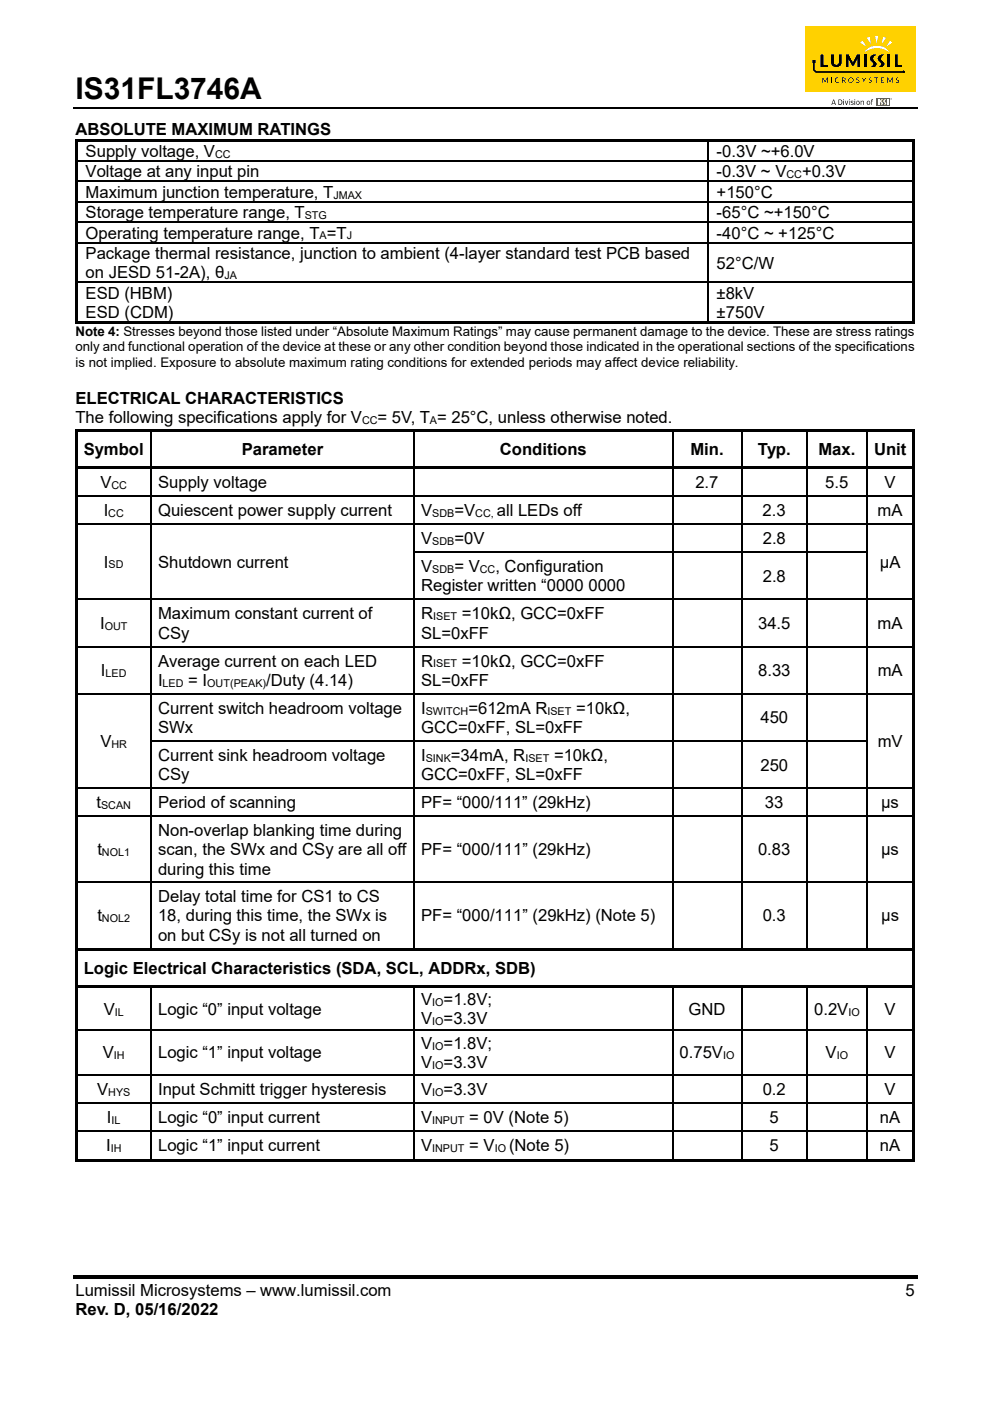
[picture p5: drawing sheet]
<svg xmlns="http://www.w3.org/2000/svg" width="210mm" height="297mm" viewBox="0 0 210 297" stroke-linecap="round" stroke-linejoin="round" font-family="sans-serif">
<path d="M15.5 22.8h179" fill="none" stroke="#000" stroke-width=".34"/>
<path d="M15.5 270.3h179v.8h-179z" fill="#000"/>
<path d="M170.8 5.6h23.5v13.9h-23.5z" fill="#ffd100"/>
<g fill="#000">
<path d="M174.4 16.4h.2l.4 .8 .4-.7 .2-.1v1.2h-.1v-1l-.5 .8-.5-.8-.1 1zM176.3 16.4h.1v1.2h-.1zM177.2 16.7a.46 .46 0 0 1 .7-.1 .45 .45 0 0 0-.6 .1 .45 .45 0 0 0 .1 .6 .45 .45 0 0 0 .6 0 .53 .53 0 0 1-.8 .1 .53 .53 0 0 1 0-.7zM181.7 16.6l.4-.2 .2 .1-.1 .1a.23 .23 0 0 0-.3-.1 .23 .23 0 0 0-.1 .4 .23 .23 0 0 0 .3 0 .35 .35 0 0 1 .1 .6 .35 .35 0 0 1-.6-.2h.1a.25 .25 0 0 0 .3 .2 .25 .25 0 0 0 .1-.4 .25 .25 0 0 0-.3-.1l-.2-.1zM182.8 16.4l.2 .1 .2 .5 .3-.5 .3-.1-.5 .7v.5h-.1v-.5zM184.3 16.6l.4-.2 .2 .1-.1 .1a.23 .23 0 0 0-.3-.1 .23 .23 0 0 0-.1 .3 .23 .23 0 0 0 .3 .1 .34 .34 0 0 1 .1 .6 .34 .34 0 0 1-.6-.2h.1a.25 .25 0 0 0 .3 .2 .25 .25 0 0 0 .1-.4 .25 .25 0 0 0-.3-.1l-.2-.1zM185.4 16.4h.9v.2h-.4v1h-.1v-1h-.4zM186.9 16.4h.7v.2h-.6v.3h.5l-.5 .1v.4h.6v.2h-.7zM188.2 16.4h.1l.5 .8 .4-.8h.2v1.2l-.1-1-.5 .8-.5-.8v1h-.1zM190.1 16.6l.4-.2 .2 .1-.1 .1a.24 .24 0 0 0-.3 0 .24 .24 0 0 0-.1 .3 .24 .24 0 0 0 .3 .1 .34 .34 0 0 1 0 .5 .34 .34 0 0 1-.5-.2h.1a.24 .24 0 0 0 .3 .1 .24 .24 0 0 0 .1-.3 .24 .24 0 0 0-.3-.1l-.2-.2z"/>
<path d="M178.6 16.4h.3a.34 .34 0 0 1 .4 .3 .34 .34 0 0 1-.2 .4l.4 .5h-.2l-.4-.5h-.1v.5h-.2zM178.8 16.6v.4l.3-.1a.21 .21 0 0 0 .1-.2 .21 .21 0 0 0-.3-.1z"/>
<path d="M179.9 17a.6 .6 0 0 1 1.2 0 .6 .6 0 0 1-1.2 0zM180 17a.45 .45 0 0 0 .9 0 .45 .45 0 0 0-.9 0z"/>
</g>
<path d="M188.9 21a.16 .16 0 0 1 .3 0 .16 .16 0 0 1-.3 0zM188.9 21a.15 .15 0 0 0 .3 0 .15 .15 0 0 0-.3 0zM189 20.9l.1 .2h-.1zM189 20.9l.1 .1z" fill="#010101"/>
<path d="M185.9 20.8h2.8v1.7h-2.8z" fill="#c42032"/>
<g fill="#fff">
<path d="M186.2 21.1h.3v1.1h-.3z"/>
<path d="M186.8 21.2l.5-.1a.4 .4 0 0 0-.3 .4 .4 .4 0 0 0 .3 .4l-.2 .3h-.4l.2-.2v-.3a.32 .32 0 0 1-.3-.2 .32 .32 0 0 1 .2-.3z"/>
<path d="M187.4 21.3l.6-.2a.47 .47 0 0 0-.3 .4 .47 .47 0 0 0 .3 .4l-.2 .3h-.4l.3-.3-.3-.4z"/>
<path d="M188.2 21.1h.3v1.1h-.3z"/>
</g>
<path d="M174 11.5h.6v2.2h1v.5h-1.6zM176.3 11.5h.6v1.4a.54 .54 0 0 0 .4 .8 .54 .54 0 0 0 .6-.6v-1.6h.6v1a1.29 1.29 0 0 1-.9 1.7 1.03 1.03 0 0 1-1.3-1.1zM179.4 11.5l.7 .1 .8 1.7 .9-1.7 .6-.1v2.7h-.5v-1.8l-.7 1.4-.3 .1h-.2l-.8-1.5 .1 1.8h-.6zM183.3 11.5h.6v2.7h-.6zM184.8 11.8a1 1 0 0 1 1.1-.3v.1a.78 .78 0 0 0-.7 .7 .78 .78 0 0 0 .5 .8 .61 .61 0 0 1-.2 1.1h-.9a.61 .61 0 0 0 .6-.5 .61 .61 0 0 0-.4-.7 .73 .73 0 0 1 0-1.2zM186.5 11.8a.91 .91 0 0 1 1.1-.2 .77 .77 0 0 0-.7 .7 .77 .77 0 0 0 .5 .8 .61 .61 0 0 1-.2 1.1h-.9a.61 .61 0 0 0 .6-.5 .61 .61 0 0 0-.4-.7 .73 .73 0 0 1 0-1.2zM188.2 11.5h.6v2.7h-.6zM189.8 11.5h.6v2.2h1v.5h-1.6z" fill="#000"/>
<g fill="#fff">
<path d="M183.5 10.7a3.3 3.3 0 0 1 5.2 .3 4.6 4.6 0 0 0-5.4 0z"/>
<path d="M183.8 8l.7-.2 .2 1.6z"/>
<path d="M187.3 7.8l.6 .2-.9 1.4z"/>
<path d="M185.6 7.6h.7l-.4 1.6z"/>
<path d="M182.4 9l.6-.4 .8 1.3z"/>
<path d="M188.8 8.6l.5 .4-1.3 .9z"/>
</g>
<g fill="#000">
<path d="M172.3 12.7h.7v.7h-.2v1.4l.3 .3h18.4a.31 .31 0 0 1 .4 0 .31 .31 0 0 1-.1 .5 .31 .31 0 0 1-.4-.2h-18.4l-.6-.5zM16 29.5h.5v.5h-.5zM16 29.5h178v.5h-178zM16 30h.5v4h-.5zM16 34h.5v.3h-.5zM16 34.3h.5v4.1h-.5zM16 38.4h.5v.2h-.5zM150 34h.2v.3h-.2zM150 38.4h.2v.2h-.2zM179.2 21.4h.1l.3 .7 .2-.7h.1l-.3 .8h-.1zM180.5 21.5l.5-.1-.4 .2 .5 .4-.2 .2-.5-.1h.5v-.2a.34 .34 0 0 1-.4-.4zM182.6 21.4l.1 .1 .3-.1 .2 .1v.7h-.1l-.1-.7-.3 .1-.1 .6z"/>
<path d="M184.9 21.1h.3l-.3 .2 .2 .1-.2 .1v.7l-.2-.7zM193.5 29.5h.5v.5h-.5zM193.5 30h.5v4h-.5zM193.5 34h.5v.3h-.5zM193.5 34.3h.5v4.1h-.5zM193.5 38.4h.5v.2h-.5zM16 38.6h.5v4.1h-.5zM16 42.7h.5v.3h-.5zM16 43h.5v4h-.5zM16 47h.5v.3h-.5zM16 47.3h.5v4h-.5zM16 51.3h.5v.3h-.5z"/>
<path d="M16 51.6h.5v8.1h-.5zM16 59.7h.5v.3h-.5zM150 42.7h.2v.3h-.2zM150 47h.2v.3h-.2zM150 51.3h.2v.3h-.2zM150 59.7h.2v.3h-.2zM193.5 38.6h.5v4.1h-.5zM193.5 42.7h.5v.3h-.5zM193.5 43h.5v4h-.5zM193.5 47h.5v.3h-.5zM193.5 47.3h.5v4h-.5zM193.5 51.3h.5v.3h-.5z"/>
<path d="M193.5 51.6h.5v8.1h-.5zM193.5 59.7h.5v.3h-.5zM16 60h.5v8.6h-.5zM16 68.1h134v.5h-134zM150 68.1h43.5v.5h-43.5zM193.5 60h.5v8.6h-.5zM193.5 68.1h.5v.5h-.5zM16 90.9h.5v.6h-.5zM16 90.9h178v.6h-178zM16 91.5h.5v7.5h-.5zM16 99h178v.5h-178zM193.5 90.9h.5v.6h-.5z"/>
<path d="M193.5 91.5h.5v7.5h-.5zM16 99.5h.5v5.4h-.5zM16 104.9h.5v.3h-.5zM16 105.2h.5v5.7h-.5zM16 110.9h.5v.3h-.5zM16 111.2h.5v5.7h-.5zM16 116.9h.5v.3h-.5zM31.9 104.9h.3v.3h-.3zM31.9 110.9h.3v.3h-.3zM31.9 116.9h.3v.3h-.3zM87.7 104.9h.2v.3h-.2zM87.7 110.9h.2v.3h-.2z"/>
<path d="M87.7 116.9h.2v.3h-.2zM142.5 104.9h.3v.3h-.3zM142.5 110.9h.3v.3h-.3zM142.5 116.9h.3v.3h-.3zM157.2 104.9h.2v.3h-.2zM157.2 110.9h.2v.3h-.2zM157.2 116.9h.2v.3h-.2zM171 104.9h.3v.3h-.3zM171 110.9h.3v.3h-.3zM171 116.9h.3v.3h-.3zM183.7 104.9h.3v.3h-.3zM183.7 110.9h.3v.3h-.3z"/>
<path d="M183.7 116.9h.3v.3h-.3zM193.5 99.5h.5v5.4h-.5zM193.5 104.9h.5v.3h-.5zM193.5 105.2h.5v5.7h-.5zM193.5 110.9h.5v.3h-.5zM193.5 111.2h.5v5.7h-.5zM193.5 116.9h.5v.3h-.5zM16 117.2h.5v9.7h-.5zM16 126.9h.5v.3h-.5zM16 127.2h.5v9.7h-.5zM16 136.9h.5v.3h-.5zM31.9 126.9h.3v.3h-.3z"/>
<path d="M31.9 136.9h.3v.3h-.3zM87.7 126.9h.2v.3h-.2zM87.7 136.9h.2v.3h-.2zM142.5 126.9h.3v.3h-.3zM142.5 136.9h.3v.3h-.3zM157.2 126.9h.2v.3h-.2zM157.2 136.9h.2v.3h-.2zM171 126.9h.3v.3h-.3zM171 136.9h.3v.3h-.3zM183.7 126.9h.3v.3h-.3zM183.7 136.9h.3v.3h-.3zM193.5 117.2h.5v9.7h-.5z"/>
<path d="M193.5 126.9h.5v.3h-.5zM193.5 127.2h.5v9.7h-.5zM193.5 136.9h.5v.3h-.5zM16 137.2h.5v9.7h-.5zM16 146.9h.5v.3h-.5zM16 147.2h.5v9.8h-.5zM16 157h.5v.2h-.5zM31.9 146.9h.3v.3h-.3zM31.9 157h.3v.2h-.3zM87.7 146.9h.2v.3h-.2zM87.7 157h.2v.2h-.2zM142.5 146.9h.3v.3h-.3z"/>
<path d="M142.5 157h.3v.2h-.3zM157.2 146.9h.2v.3h-.2zM157.2 157h.2v.2h-.2zM171 146.9h.3v.3h-.3zM171 157h.3v.2h-.3zM183.7 146.9h.3v.3h-.3zM183.7 157h.3v.2h-.3zM193.5 137.2h.5v9.7h-.5zM193.5 146.9h.5v.3h-.5zM193.5 147.2h.5v9.8h-.5zM193.5 157h.5v.2h-.5zM16 157.2h.5v9.7h-.5z"/>
<path d="M16 166.9h.5v.3h-.5zM16 167.2h.5v5.8h-.5zM16 173h.5v.2h-.5zM31.9 166.9h.3v.3h-.3zM31.9 173h.3v.2h-.3zM87.7 166.9h.2v.3h-.2zM87.7 173h.2v.2h-.2zM142.5 166.9h.3v.3h-.3zM142.5 173h.3v.2h-.3zM157.2 166.9h.2v.3h-.2zM157.2 173h.2v.2h-.2zM171 166.9h.3v.3h-.3z"/>
<path d="M171 173h.3v.2h-.3zM183.7 166.9h.3v.3h-.3zM183.7 173h.3v.2h-.3zM193.5 157.2h.5v9.7h-.5zM193.5 166.9h.5v.3h-.5zM193.5 167.2h.5v5.8h-.5zM193.5 173h.5v.2h-.5zM16 173.2h.5v13.7h-.5zM16 186.9h.5v.3h-.5zM31.9 186.9h.3v.3h-.3zM87.7 186.9h.2v.3h-.2zM142.5 186.9h.3v.3h-.3z"/>
<path d="M157.2 186.9h.2v.3h-.2zM171 186.9h.3v.3h-.3zM183.7 186.9h.3v.3h-.3zM193.5 173.2h.5v13.7h-.5zM193.5 186.9h.5v.3h-.5zM16 187.2h.5v13.8h-.5zM16 201h178v.5h-178zM16 201.5h.5v7.5h-.5zM16 209h178v.5h-178zM16 209.5h.5v8.7h-.5zM16 218.2h.5v.3h-.5zM31.9 218.2h.3v.3h-.3z"/>
<path d="M87.7 218.2h.2v.3h-.2zM142.5 218.2h.3v.3h-.3zM157.2 218.2h.2v.3h-.2zM171 218.2h.3v.3h-.3zM183.7 218.2h.3v.3h-.3zM193.5 187.2h.5v13.8h-.5zM193.5 201.5h.5v7.5h-.5zM193.5 209.5h.5v8.7h-.5zM193.5 218.2h.5v.3h-.5zM16 218.5h.5v9.2h-.5zM16 227.7h.5v.3h-.5zM16 228h.5v5.7h-.5z"/>
<path d="M16 233.7h.5v.3h-.5zM16 234h.5v5.7h-.5zM16 239.7h.5v.3h-.5zM31.9 227.7h.3v.3h-.3zM31.9 233.7h.3v.3h-.3zM31.9 239.7h.3v.3h-.3zM87.7 227.7h.2v.3h-.2zM87.7 233.7h.2v.3h-.2zM87.7 239.7h.2v.3h-.2zM142.5 227.7h.3v.3h-.3zM142.5 233.7h.3v.3h-.3zM142.5 239.7h.3v.3h-.3z"/>
<path d="M157.2 227.7h.2v.3h-.2zM157.2 233.7h.2v.3h-.2zM157.2 239.7h.2v.3h-.2zM171 227.7h.3v.3h-.3zM171 233.7h.3v.3h-.3zM171 239.7h.3v.3h-.3zM183.7 227.7h.3v.3h-.3zM183.7 233.7h.3v.3h-.3zM183.7 239.7h.3v.3h-.3zM193.5 218.5h.5v9.2h-.5zM193.5 227.7h.5v.3h-.5zM193.5 228h.5v5.7h-.5z"/>
<path d="M193.5 233.7h.5v.3h-.5zM193.5 234h.5v5.7h-.5zM193.5 239.7h.5v.3h-.5zM16 240h.5v6.2h-.5zM16 245.7h15.9v.5h-15.9zM31.9 245.7h55.8v.5h-55.8zM87.7 245.7h54.8v.5h-54.8zM142.5 245.7h14.7v.5h-14.7zM157.2 245.7h13.8v.5h-13.8zM171 245.7h12.7v.5h-12.7zM183.7 245.7h9.8v.5h-9.8zM193.5 240h.5v6.2h-.5z"/>
<path d="M193.5 245.7h.5v.5h-.5z"/>
<path d="M176.7 21.1h.2l.4 1.1h-.2l-.1-.3h-.4l-.1 .3h-.2zM176.8 21.2l-.2 .6h.4z"/>
<path d="M177.8 21.1a.61 .61 0 0 1 .9 .6 .61 .61 0 0 1-.9 .5zM178 21.2v.9h.1a.45 .45 0 0 0 .4-.5 .45 .45 0 0 0-.5-.4z"/>
<path d="M178.9 21.1l.1 .1zM178.9 21.4h.1v.8h-.1z"/>
<path d="M180.1 21.1l.2 .1zM180.1 21.4l.1 .8z"/>
<path d="M181.2 21.1l.2 .1zM181.2 21.4h.2v.8h-.2z"/>
<path d="M181.6 21.8a.41 .41 0 0 1 .8 0 .41 .41 0 0 1-.8 0zM181.6 21.8a.35 .35 0 0 0 .7 0 .35 .35 0 0 0-.7 0z"/>
<path d="M183.8 21.8a.42 .42 0 0 1 .8 0 .42 .42 0 0 1-.8 0zM183.9 21.8a.3 .3 0 0 0 .6 0 .3 .3 0 0 0-.6 0z"/>
</g>
<g fill="none" stroke="#000" stroke-width=".25">
<path d="M16.5 34.2h133.5M16.5 38.5h133.5M150.1 30v4M150.1 34.3v4.1M150.1 38.6v4.1M150.2 34.2h43.3M150.2 38.5h43.3M16.5 42.8h133.5M16.5 47.1h133.5M16.5 51.5h133.5M16.5 59.8h133.5M150.1 43v4"/>
<path d="M150.1 47.3v4M150.1 51.6v8.1M150.1 60v8.1M150.2 42.8h43.3M150.2 47.1h43.3M150.2 51.5h43.3M150.2 59.8h43.3M32 91.5v7.5M32 99.5v5.4M87.8 91.5v7.5M87.8 99.5v5.4M142.6 91.5v7.5"/>
<path d="M142.6 99.5v5.4M157.3 91.5v7.5M157.3 99.5v5.4M171.2 91.5v7.5M171.2 99.5v5.4M183.9 91.5v7.5M183.9 99.5v5.4M16.5 105.1h15.4M16.5 111.1h15.4M32 105.2v5.7M32 111.2v5.7M32 117.2v9.7"/>
<path d="M32.2 105.1h55.5M32.2 111.1h55.5M87.8 105.2v5.7M87.8 111.2v5.7M87.8 117.2v9.7M87.9 105.1h54.6M87.9 111.1h54.6M87.9 117.1h54.6M142.6 105.2v5.7M142.6 111.2v5.7M142.6 117.2v9.7M142.8 105.1h14.4"/>
<path d="M142.8 111.1h14.4M142.8 117.1h14.4M157.3 105.2v5.7M157.3 111.2v5.7M157.3 117.2v9.7M157.4 105.1h13.6M157.4 111.1h13.6M157.4 117.1h13.6M171.2 105.2v5.7M171.2 111.2v5.7M171.2 117.2v9.7M171.3 105.1h12.4"/>
<path d="M171.3 111.1h12.4M171.3 117.1h12.4M183.9 105.2v5.7M183.9 111.2v5.7M183.9 117.2v9.7M184 105.1h9.5M184 111.1h9.5M16.5 127.1h15.4M16.5 137.1h15.4M32 127.2v9.7M32 137.2v9.7M32.2 127.1h55.5"/>
<path d="M32.2 137.1h55.5M87.8 127.2v9.7M87.8 137.2v9.7M87.9 127.1h54.6M87.9 137.1h54.6M142.6 127.2v9.7M142.6 137.2v9.7M142.8 127.1h14.4M142.8 137.1h14.4M157.3 127.2v9.7M157.3 137.2v9.7M157.4 127.1h13.6"/>
<path d="M157.4 137.1h13.6M171.2 127.2v9.7M171.2 137.2v9.7M171.3 127.1h12.4M171.3 137.1h12.4M183.9 127.2v9.7M183.9 137.2v9.7M184 127.1h9.5M184 137.1h9.5M16.5 147.1h15.4M32 147.2v9.8M32 157.2v9.7"/>
<path d="M32.2 147.1h55.5M32.2 157.1h55.5M87.8 147.2v9.8M87.8 157.2v9.7M87.9 147.1h54.6M87.9 157.1h54.6M142.6 147.2v9.8M142.6 157.2v9.7M142.8 147.1h14.4M142.8 157.1h14.4M157.3 147.2v9.8M157.3 157.2v9.7"/>
<path d="M157.4 147.1h13.6M157.4 157.1h13.6M171.2 147.2v9.8M171.2 157.2v9.7M171.3 147.1h12.4M171.3 157.1h12.4M183.9 147.2v9.8M183.9 157.2v9.7M184 147.1h9.5M16.5 167.1h15.4M16.5 173.1h15.4M32 167.2v5.8"/>
<path d="M32 173.2v13.7M32.2 167.1h55.5M32.2 173.1h55.5M87.8 167.2v5.8M87.8 173.2v13.7M87.9 167.1h54.6M87.9 173.1h54.6M142.6 167.2v5.8M142.6 173.2v13.7M142.8 167.1h14.4M142.8 173.1h14.4M157.3 167.2v5.8"/>
<path d="M157.3 173.2v13.7M157.4 167.1h13.6M157.4 173.1h13.6M171.2 167.2v5.8M171.2 173.2v13.7M171.3 167.1h12.4M171.3 173.1h12.4M183.9 167.2v5.8M183.9 173.2v13.7M184 167.1h9.5M184 173.1h9.5M16.5 187.1h15.4"/>
<path d="M32 187.2v13.8M32.2 187.1h55.5M87.8 187.2v13.8M87.9 187.1h54.6M142.6 187.2v13.8M142.8 187.1h14.4M157.3 187.2v13.8M157.4 187.1h13.6M171.2 187.2v13.8M171.3 187.1h12.4M183.9 187.2v13.8M184 187.1h9.5"/>
<path d="M16.5 218.4h15.4M32 209.5v8.7M32 218.5v9.2M32.2 218.4h55.5M87.8 209.5v8.7M87.8 218.5v9.2M87.9 218.4h54.6M142.6 209.5v8.7M142.6 218.5v9.2M142.8 218.4h14.4M157.3 209.5v8.7M157.3 218.5v9.2"/>
<path d="M157.4 218.4h13.6M171.2 209.5v8.7M171.2 218.5v9.2M171.3 218.4h12.4M183.9 209.5v8.7M183.9 218.5v9.2M184 218.4h9.5M16.5 227.8h15.4M16.5 233.8h15.4M16.5 239.8h15.4M32 228v5.7M32 234v5.7"/>
<path d="M32 240v5.7M32.2 227.8h55.5M32.2 233.8h55.5M32.2 239.8h55.5M87.8 228v5.7M87.8 234v5.7M87.8 240v5.7M87.9 227.8h54.6M87.9 233.8h54.6M87.9 239.8h54.6M142.6 228v5.7M142.6 234v5.7"/>
<path d="M142.6 240v5.7M142.8 227.8h14.4M142.8 233.8h14.4M142.8 239.8h14.4M157.3 228v5.7M157.3 234v5.7M157.3 240v5.7M157.4 227.8h13.6M157.4 233.8h13.6M157.4 239.8h13.6M171.2 228v5.7M171.2 234v5.7"/>
<path d="M171.2 240v5.7M171.3 227.8h12.4M171.3 233.8h12.4M171.3 239.8h12.4M183.9 228v5.7M183.9 234v5.7M183.9 240v5.7M184 227.8h9.5M184 233.8h9.5M184 239.8h9.5"/>
</g>
<text font-size="6.3" x="16" y="21">IS31FL3746A</text>
<g font-size="3.5">
<text x="16" y="28.7">ABSOLUTE MAXIMUM RATINGS</text>
<text x="18.2" y="33.3">Supply voltage, V</text>
<text x="152" y="33.3">-0.3V ~+6.0V</text>
<text x="18.2" y="37.6">Voltage at any input pin</text>
<text x="18.2" y="42">Maximum junction temperature, T</text>
<text x="152" y="37.6">-0.3V ~ V</text>
<text x="152" y="42">+150°C</text>
<text x="170.1" y="37.6">+0.3V</text>
<text x="18.2" y="46.3">Storage temperature range, T</text>
<text x="152" y="46.3">-65°C ~+150°C</text>
<text x="18.2" y="50.6">Operating temperature range, T =T</text>
<text x="152" y="50.6">-40°C ~ +125°C</text>
<text x="18.2" y="54.9">Package thermal resistance, junction to ambient (4-layer standard test PCB based</text>
<text x="18.2" y="59">on JESD 51-2A), θ</text>
<text x="152" y="56.9">52°C/W</text>
<text x="18.2" y="63.3">ESD (HBM)</text>
<text x="152" y="63.3">±8kV</text>
<text x="18.2" y="67.4">ESD (CDM)</text>
<text x="152" y="67.4">±750V</text>
<text x="16" y="85.7">ELECTRICAL CHARACTERISTICS</text>
<text x="16" y="89.8">The following specifications apply for V</text>
<text x="80.1" y="89.8">= 5V, T = 25°C, unless otherwise noted.</text>
<text x="17.8" y="96.5">Symbol</text>
<text x="51.3" y="96.5">Parameter</text>
<text x="106" y="96.5">Conditions</text>
<text x="146.4" y="96.5">Min.</text>
<text x="160.8" y="96.5">Typ.</text>
<text x="173.6" y="96.5">Max.</text>
<text x="185.4" y="96.5">Unit</text>
<text x="21.3" y="103.5">V</text>
<text x="33.5" y="103.5">Supply voltage</text>
<text x="147.5" y="103.5">2.7</text>
<text x="175" y="103.5">5.5</text>
<text x="187.6" y="103.5">V</text>
<text x="22" y="109.4">I</text>
<text x="33.5" y="109.4">Quiescent power supply current</text>
<text x="89.3" y="109.4">V</text>
<text x="96.4" y="109.4">=V</text>
<text x="105.4" y="109.4">all LEDs off</text>
<text x="161.8" y="109.4">2.3</text>
<text x="186.1" y="109.4">mA</text>
<text x="89.3" y="115.4">V</text>
<text x="96.4" y="115.4">=0V</text>
<text x="161.8" y="115.4">2.8</text>
<text x="22.1" y="120.4">I</text>
<text x="33.5" y="120.4">Shutdown current</text>
<text x="89.3" y="125.4">Register written “0000 0000</text>
<text x="89.3" y="121.3">V</text>
<text x="96.4" y="121.3">= V</text>
<text x="105.1" y="121.3">, Configuration</text>
<text x="161.8" y="123.4">2.8</text>
<text x="186.6" y="120.4">μA</text>
<text x="33.5" y="131.3">Maximum constant current of</text>
<text x="89.3" y="131.3">R</text>
<text x="98" y="131.3">=10kΩ, GCC=0xFF</text>
<text x="21.2" y="133.4">I</text>
<text x="33.5" y="135.4">CSy</text>
<text x="89.3" y="135.4">SL=0xFF</text>
<text x="160.8" y="133.4">34.5</text>
<text x="186.2" y="133.4">mA</text>
<text x="21.4" y="143.4">I</text>
<text x="33.5" y="141.3">Average current on each LED</text>
<text x="89.3" y="141.3">R</text>
<text x="98" y="141.3">=10kΩ, GCC=0xFF</text>
<text x="160.8" y="143.4">8.33</text>
<text x="186.2" y="143.4">mA</text>
<text x="33.5" y="145.4">I</text>
<text x="39.9" y="145.4">= I</text>
<text x="56.5" y="145.4">/Duty (4.14)</text>
<text x="89.3" y="145.4">SL=0xFF</text>
<text x="33.5" y="151.3">Current switch headroom voltage</text>
<text x="33.5" y="155.4">SWx</text>
<text x="89.3" y="155.4">GCC=0xFF, SL=0xFF</text>
<text x="89.3" y="151.3">I</text>
<text x="99.4" y="151.3">=612mA R</text>
<text x="122.2" y="151.3">=10kΩ,</text>
<text x="161.3" y="153.4">450</text>
<text x="21.3" y="158.4">V</text>
<text x="33.5" y="161.3">Current sink headroom voltage</text>
<text x="89.3" y="161.3">I</text>
<text x="95.6" y="161.3">=34mA, R</text>
<text x="117.5" y="161.3">=10kΩ,</text>
<text x="186.2" y="158.4">mV</text>
<text x="33.5" y="165.4">CSy</text>
<text x="89.3" y="165.4">GCC=0xFF, SL=0xFF</text>
<text x="161.3" y="163.4">250</text>
<text x="20.5" y="171.4">t</text>
<text x="33.5" y="171.4">Period of scanning</text>
<text x="89.3" y="171.4">PF= “000/111” (29kHz)</text>
<text x="162.2" y="171.4">33</text>
<text x="186.9" y="171.4">µs</text>
<text x="33.5" y="177.3">Non-overlap blanking time during</text>
<text x="20.7" y="181.4">t</text>
<text x="33.5" y="181.4">scan, the SWx and CSy are all off</text>
<text x="33.5" y="185.4">during this time</text>
<text x="89.3" y="181.4">PF= “000/111” (29kHz)</text>
<text x="160.8" y="181.4">0.83</text>
<text x="186.9" y="181.4">µs</text>
<text x="33.5" y="191.3">Delay total time for CS1 to CS</text>
<text x="20.7" y="195.4">t</text>
<text x="33.5" y="195.4">18, during this time, the SWx is</text>
<text x="89.3" y="195.4">PF= “000/111” (29kHz) (Note 5)</text>
<text x="161.8" y="195.4">0.3</text>
<text x="186.9" y="195.4">µs</text>
<text x="33.5" y="199.4">on but CSy is not all turned on</text>
<text x="17.8" y="206.5">Logic Electrical Characteristics (SDA, SCL, ADDRx, SDB)</text>
<text x="22" y="215.1">V</text>
<text x="33.5" y="215.1">Logic “0” input voltage</text>
<text x="89.3" y="213.1">V =1.8V;</text>
<text x="146" y="215.1">GND</text>
<text x="172.7" y="215.1">0.2V</text>
<text x="187.6" y="215.1">V</text>
<text x="89.3" y="217.2">V =3.3V</text>
<text x="21.8" y="224.4">V</text>
<text x="33.5" y="224.4">Logic “1” input voltage</text>
<text x="89.3" y="222.4">V =1.8V;</text>
<text x="89.3" y="226.4">V =3.3V</text>
<text x="144.1" y="224.4">0.75V</text>
<text x="175.1" y="224.4">V</text>
<text x="187.6" y="224.4">V</text>
<text x="20.6" y="232.1">V</text>
<text x="33.5" y="232.1">Input Schmitt trigger hysteresis</text>
<text x="89.3" y="232.1">V =3.3V</text>
<text x="161.8" y="232.1">0.2</text>
<text x="187.6" y="232.1">V</text>
<text x="22.7" y="238.1">I</text>
<text x="33.5" y="238.1">Logic “0” input current</text>
<text x="89.3" y="238.1">V</text>
<text x="99.5" y="238.1">= 0V (Note 5)</text>
<text x="163.2" y="238.1">5</text>
<text x="186.6" y="238.1">nA</text>
<text x="22.5" y="244.1">I</text>
<text x="33.5" y="244.1">Logic “1” input current</text>
<text x="89.3" y="244.1">V</text>
<text x="99.5" y="244.1">= V</text>
<text x="108" y="244.1">(Note 5)</text>
<text x="163.2" y="244.1">5</text>
<text x="186.6" y="244.1">nA</text>
<text x="16" y="274.7">Lumissil Microsystems – www.lumissil.com</text>
<text x="192" y="274.7">5</text>
<text x="16" y="278.8">Rev. D, 05/16/2022</text>
</g>
<g font-size="2.8">
<text x="16" y="71.3">Note 4: Stresses beyond those listed under “Absolute Maximum Ratings” may cause permanent damage to the device. These are stress ratings</text>
<text x="16" y="74.5">only and functional operation of the device at these or any other condition beyond those indicated in the operational sections of the specifications</text>
<text x="16" y="77.7">is not implied. Exposure to absolute maximum rating conditions for extended periods may affect device reliability.</text>
</g>
<g font-size="2.3">
<text x="45.6" y="33.5">CC</text>
<text x="166.8" y="37.8">CC</text>
<text x="64.6" y="46.4">STG</text>
<text x="70.7" y="42.1">JMAX</text>
<text x="67.8" y="50.8">A</text>
<text x="73.5" y="50.8">J</text>
<text x="47.6" y="59.1">JA</text>
<text x="76.8" y="90">CC</text>
<text x="91.2" y="90">A</text>
<text x="23.6" y="103.7">CC</text>
<text x="23" y="109.5">CC</text>
<text x="91.7" y="109.5">SDB</text>
<text x="100.8" y="109.5">CC,</text>
<text x="91.7" y="115.5">SDB</text>
<text x="23" y="120.5">SD</text>
<text x="91.7" y="121.5">SDB</text>
<text x="101.8" y="121.5">CC</text>
<text x="91.9" y="131.5">ISET</text>
<text x="22.2" y="133.5">OUT</text>
<text x="22.4" y="143.5">LED</text>
<text x="91.9" y="141.5">ISET</text>
<text x="34.5" y="145.6">LED</text>
<text x="44" y="145.6">OUT(PEAK)</text>
<text x="90.3" y="151.5">SWITCH</text>
<text x="116.1" y="151.5">ISET</text>
<text x="23.6" y="158.5">HR</text>
<text x="90.3" y="161.5">SINK</text>
<text x="111.4" y="161.5">ISET</text>
<text x="21.4" y="171.5">SCAN</text>
<text x="21.6" y="181.5">NOL1</text>
<text x="21.6" y="195.5">NOL2</text>
<text x="24.3" y="215.3">IL</text>
<text x="91.7" y="213.3">IO</text>
<text x="179.9" y="215.3">IO</text>
<text x="91.7" y="217.3">IO</text>
<text x="24.2" y="224.6">IH</text>
<text x="91.7" y="222.5">IO</text>
<text x="91.7" y="226.6">IO</text>
<text x="153.4" y="224.6">IO</text>
<text x="177.5" y="224.6">IO</text>
<text x="22.9" y="232.3">HYS</text>
<text x="91.7" y="232.3">IO</text>
<text x="23.7" y="238.3">IL</text>
<text x="91.7" y="238.3">INPUT</text>
<text x="23.5" y="244.3">IH</text>
<text x="91.7" y="244.3">INPUT</text>
<text x="104.9" y="244.3">IO</text>
</g>
</svg>
